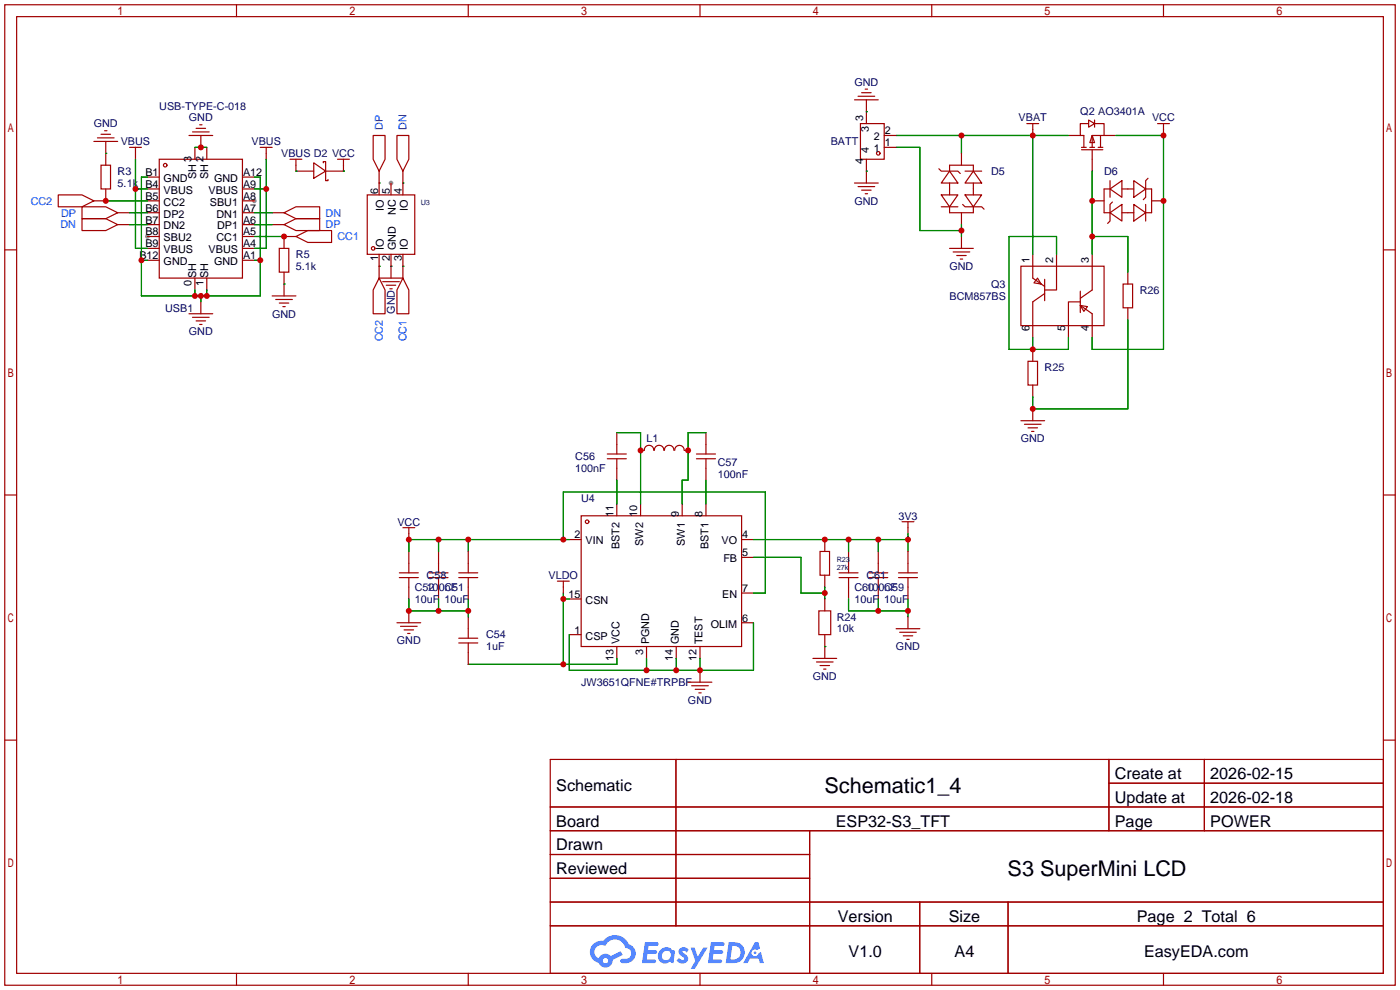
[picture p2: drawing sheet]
<svg xmlns="http://www.w3.org/2000/svg" width="299mm" height="212mm" viewBox="0 0 299 212" stroke-linecap="round" stroke-linejoin="round" font-family="sans-serif">
<g fill="#999">
<circle cx="31.5" cy="50.5" r=".51"/>
<circle cx="54.4" cy="42.9" r=".51"/>
<circle cx="83.6" cy="39.1" r=".51"/>
</g>
<g fill="none" stroke="#a10000" stroke-width=".25">
<path d="M1 1h297.2v209.6h-297.2zM3.6 3.6h292.1v204.4h-292.1zM50.5 1v2.6M100.1 1v2.6M149.6 1v2.6M199.1 1v2.6M248.7 1v2.6M1 53.4h2.6M295.7 53.4h2.5M1 105.8h2.6M295.7 105.8h2.5M1 158.2h2.6"/>
<path d="M295.7 158.2h2.5M117.6 162.3h178.1v45.7h-178.1zM117.6 172.5h178.1M117.6 177.5h178.1M144.5 162.3v35.6M173 177.5v30.5M237 162.3v15.2M237 167.4h58.7M257.4 162.3v15.2M117.6 182.6h55.4M117.6 192.8h178.1M117.6 187.7h55.4"/>
<path d="M117.6 197.9h178.1M196.6 192.8v15.2M215.4 192.8v15.2M50.5 208v2.6M100.1 208v2.6M149.6 208v2.6M199.1 208v2.6M248.7 208v2.6"/>
</g>
<g fill="#5487ff">
<path d="M145.3 202.7a1.3 1.3 0 0 1 1.9 .3l-.4 .6a.54 .54 0 0 0-.9-.2l.1 .2a1.34 1.34 0 0 1 .9 1.8 1.47 1.47 0 0 1-2.3-.1l.5-.6 .8 .5a.31 .31 0 0 0 .4-.3 .31 .31 0 0 0-.3-.4 1.12 1.12 0 0 1-.7-1.8z"/>
<path d="M147.6 202.5h.9l.6 2 1.2-2h.9l-2.7 4.6h-.9l1-1.7z"/>
<path d="M137.8 201.4h1.7a1.31 1.31 0 0 1 1.2 .2 .4 .4 0 0 1-.3 .5l-1.8 .1-.1 .9h1.6a.4 .4 0 0 1 .4 .4 .4 .4 0 0 1-.5 .4h-1.6l-.2 1.2h1.4a.46 .46 0 0 1 .5 0 .46 .46 0 0 1 .1 .5l-.4 .2h-2.6z"/>
<path d="M151.9 201.4h1.7a1.32 1.32 0 0 1 1.2 .2 .39 .39 0 0 1-.3 .5l-1.8 .1-.1 .9h1.6a.4 .4 0 0 1 .4 .4 .4 .4 0 0 1-.4 .4h-1.7l-.2 1.2h1.4a.46 .46 0 0 1 .5 0 .46 .46 0 0 1 .1 .5l-.4 .2h-2.6z"/>
<path d="M161.3 201.4h.8l.3 1.3-.6 .4a.75 .75 0 0 0-1.1 .3 .75 .75 0 0 0 .5 1 .75 .75 0 0 0 .9-.7l.5-.2 .6 2.3h-.8l-.3-.9h-1.8l-.5 .9h-1z"/>
<path d="M155.7 201.4l-.6 4.4h1.5a2.27 2.27 0 0 0 2.6-2.2 2.27 2.27 0 0 0-2.7-2.2zM156.5 202.1a1.5 1.5 0 0 1 1.8 1.6 1.5 1.5 0 0 1-1.9 1.4h-.3z"/>
<path d="M141.2 203a1.6 1.6 0 0 0-.3 2.3 1.6 1.6 0 0 0 2.3 .2l.7 .3 .3-2.4-.1-.3-.5-.1a1.58 1.58 0 0 0-2.4 0zM141.8 203.5a.98 .98 0 0 1 1.6 .4 .98 .98 0 0 1-1.1 1.3 .94 .94 0 0 1-.9-.7 .94 .94 0 0 1 .4-1z"/>
<path d="M126.8 201.8a2.37 2.37 0 0 0 1.1 4 1.54 1.54 0 0 0 1.8 1 1.54 1.54 0 0 0 1.2-1.6l2.2-1.1-.5-.8-2 1a1.57 1.57 0 0 0-2.7 .5 1.5 1.5 0 0 1-.7-2.1 1.5 1.5 0 0 1 2.2-.5 2.23 2.23 0 0 1 2.3-1.4 2.23 2.23 0 0 1 2 1.8 1.16 1.16 0 0 1 1.2 1.1 1.16 1.16 0 0 1-1.1 1.2h-.7a.47 .47 0 0 0-.5 .4 .47 .47 0 0 0 .4 .5 2.17 2.17 0 0 0 2.5-.9 2.17 2.17 0 0 0-.3-2.7l-.8-.4a3.2 3.2 0 0 0-5.5-.7l-1.1 .1zM128.8 205.3a.6 .6 0 0 1 1.2 0 .6 .6 0 0 1-1.2 0z"/>
<circle cx="161.4" cy="203.6" r=".28"/>
</g>
<g fill="none" stroke="#a10000" stroke-width=".25">
<path d="M184.1 19.8h2.1M184.9 19.1h.5M20.1 30.2h5M20.8 29.5h3.6M21.6 35.3h2v5.1h-2zM21.6 28.7h2M22.4 27.9h.5M22.6 30.2v5.1M27.7 31.5h2.5M29 31.5v2.5M31.5 37.8h2.5M34 34h17.8v25.4h-17.8z"/>
<path d="M40.4 29h5.1M41.1 28.2h3.6M41.7 31.5v2.5M41.9 27.4h2M42.7 26.7h.5M42.9 29v2.5M44.2 31.5v2.5M51.8 37.8h2.6M55.6 31.5h2.6M56.9 31.5v2.5M62 34h2.5M63.2 34v2.6h3.9"/>
<path d="M67.1 34.8l2.5 1.8-2.5 1.5zM69.1 34.8v-.3h.5v2.1M69.6 36.6v2h.5v-.2M72.1 34h2.6M73.4 34v2.6h-3.8M79.8 29h2.5v5l-1.3 2.6-1.2-2.6zM81 36.6v5.1M83.6 39.1v2.6M84.8 29h2.6v5l-1.3 2.6-1.3-2.6zM86.1 36.6v5.1M182.6 39.1h5.1M182.6 21.3h5.1"/>
<path d="M183.4 39.9h3.5M183.4 20.6h3.5M183.9 26.4h5.1v7.6h-5.1zM185.2 21.3v5.1M185.2 34v5.1M189 31.5h2.5M189 29h2.5M200.7 36.1l.5 .5h3.5l.5 .5M202.9 36.6l1.8 2.5h-3.5zM202.9 36.6v-1.3h5.1v1.3M202.9 39.1v2.6M205.5 32.8v2.5"/>
<path d="M206.2 36.6h3.6M208 36.6l1.8 2.5h-3.6zM208 39.1v2.6M219.5 26.4h2.5M220.7 26.4v2.6M228.3 29h2.6M231.1 31.5h1.1M231.1 32h4.6M232.7 25.7l1.2 .7-1.2 .8zM232.7 26.4h-1.8v2.6h.7v2.5M232.9 31.5h1M233.4 29l.5 1.5h-1z"/>
<path d="M233.4 32v4.6M233.9 26.4h2.1v2.6M233.9 25.7v1.5M234.7 31.5h1M235.2 29v2.5M236 29h-2.6v2.5M236 29h2.5M237.2 38.6v3.6M242.3 38.6l2.6 1.8-2.6 1.8zM245.4 38.1l-.5 .5v3.6l-.6 .5M247.4 26.4h2.5M248.7 26.4v2.6"/>
<path d="M12.4 41.7h5.1l2.6 1.2-2.6 1.3h-5.1zM17.5 44.2h5.1l2.5 1.3-2.5 1.2h-5.1zM17.5 46.7h5.1l2.5 1.3-2.5 1.3h-5.1zM22.6 40.4v2.5h-2.5M25.1 45.5h2.6M25.1 48h2.6M31.5 40.4h2.5M31.5 42.9h2.5M31.5 45.5h2.5M31.5 48h2.5M31.5 50.5h2.5M31.5 53.1h2.5"/>
<path d="M31.5 55.6h2.5M41.7 59.4v2.6M44.2 59.4v2.6M51.8 40.4h2.6M51.8 42.9h2.6M51.8 45.5h2.6M51.8 48h2.6M51.8 50.5h2.6M51.8 53.1h2.6M51.8 55.6h2.6M58.2 45.5h2.5M58.2 48h2.5"/>
<path d="M59.7 53.1h2v5.1h-2zM60.7 48l2.5-1.3h5.1v2.6h-5.1zM60.7 45.5l2.5-1.3h5.1v2.5h-5.1zM60.7 58.2v5M63.2 50.5l2.6-1.2h5.1v2.5h-5.1zM63.2 50.5h-2.5v2.6M78.5 41.7h10.1v12.7h-10.1zM81 59.4l1.3 2.6v5.1h-2.5v-5.1zM81 59.4h5.1M81 54.4v5M83.6 54.4v5M86.1 59.4l1.3 2.6v5.1h-2.6v-5.1z"/>
<path d="M86.1 54.4v5M184.1 40.6h2.1M184.9 41.4h.5M201.2 41.7h3.5l-1.8 2.5zM201.2 44.2h3.5M202.9 44.2v1.3h5.1v-1.3M202.9 53.1h5.1M203.7 53.8h3.6M204.5 54.6h2M205.2 55.4h.5M205.5 45.5v2.5M205.5 50.5v2.6"/>
<path d="M205.7 43.7l.5 .5h3.6l.5 .5M206.2 41.7h3.6l-1.8 2.5zM218.2 56.9h17.8v12.7h-17.8zM220.7 54.4v5l2.6 1.8M221.7 59.4l.8 1.3-1.5-.2zM223.3 59.7v4.6M225.8 54.4v7.6h-2.5M233.4 42.9h2.6M233.4 54.4v7.6l-2.5 1.8M237.2 45.5l2.6-1.8v3.5zM237.2 40.4l2.6-1.8v3.6zM237.2 40.4h-1.2v5.1h1.2"/>
<path d="M237.7 43.2l-.5 .5v3.5l-.5 .6M239.8 40.4h2.5M239.8 45.5h2.5M241 58.2v2.5M242.3 43.7l2.6 1.8-2.6 1.7zM244.9 40.4h1.2v5.1h-1.2M244.9 43.7v3.5M246.1 42.9h2.6M40.4 67.1h5.1M41.1 67.8h3.6M41.9 68.6h2M42.7 69.3h.5"/>
<path d="M42.9 64.5v2.6M58.2 63.2h5M58.9 64h3.6M59.7 64.8h2M60.5 65.5h.5M81.8 60.2h3.5M82.5 61h2.1M83.3 61.7h.5M219.7 77.2h2v5.1h-2zM220.7 74.7v2.5M223.3 62.7l-2.6 1.8v7.6M230.9 65.3l1.5 .2-.8 1z"/>
<path d="M230.9 64.5h-2.6v7.6M230.9 65.3l2.5 1.8v5M230.9 62.2v4.6M240 60.7h2.1v5.1h-2.1zM241 65.8v2.5M129.8 97h4.1M129.8 98h4.1M131.8 92.5v4.5M131.8 98v4.6M136.9 96.3h.8M137.7 96.3a1.01 1.01 0 0 1 1-1.1 1.01 1.01 0 0 1 1 1.1M139.9 96.3a1.01 1.01 0 0 1 1-1.1 1.01 1.01 0 0 1 1 1.1"/>
<path d="M142 96.3a1.01 1.01 0 0 1 1-1.1 1.01 1.01 0 0 1 1 1.1M144.2 96.3a1.01 1.01 0 0 1 1-1.1 1.01 1.01 0 0 1 1 1.1M146.3 96.3h.8M148.8 97h4.1M148.8 98h4.1M150.9 92.5v4.5M150.9 98v4.6M218.2 89.9h5.1M218.9 90.7h3.6M219.7 91.4h2M220.5 92.2h.5M220.7 82.3v2.5"/>
<path d="M220.7 87.4v2.5M86.1 112.8h2.5M87.4 112.8v2.5M87.4 117.9v4.5M93.7 117.9v4.5M100.1 117.9v4.5M121.7 115.3h2.5M124.2 110.2h34.3v28h-34.3zM131.8 107.7v2.5M136.9 107.7v2.5M145.8 107.7v2.5M150.9 107.7v2.5"/>
<path d="M158.5 115.3h2.5M158.5 119.1h2.5M175.3 117.9h2v5h-2zM176.3 115.3v2.6M181.4 117.9v4.5M187.7 117.9v4.5M192.8 111.5h2.5M194.1 111.5v2.5M194.1 117.9v4.5M84.8 133.1h5.1M85.3 123.4h4.1M85.3 122.4h4.1"/>
<path d="M85.6 133.9h3.6M86.4 134.6h2M87.1 135.4h.5M87.4 123.4v4.6M87.4 130.6v2.5M91.7 123.4h4.1M91.7 122.4h4.1M93.7 123.4v4.6M98 123.4h4.1M98 122.4h4.1M98 137.4h4.1M98 136.4h4.1"/>
<path d="M100.1 123.4v4.6M100.1 131.8v4.6M100.1 137.4v4.6M119.1 124.2h2.6M120.4 124.2v2.5M121.7 128h2.5M121.7 135.6h2.5M131.8 138.2v2.5M138.2 138.2v2.5M144.5 138.2v2.5M149.6 138.2v2.5M158.5 126.7h2.5"/>
<path d="M158.5 133.1h2.5M175 130.6h2.5v5h-2.5zM176.3 122.9v2.6M176.3 128v2.6M176.3 135.6v5.1M179.3 123.4h4.1M179.3 122.4h4.1M181.4 123.4v4.6M185.7 123.4h4M185.7 122.4h4M187.7 123.4v4.6M191.5 134.4h5.1"/>
<path d="M192 123.4h4.1M192 122.4h4.1M192.3 135.1h3.5M193 135.9h2.1M193.8 136.7h.5M194.1 123.4v4.6M194.1 131.8v2.6M147.1 145.8h5M147.8 146.6h3.6M148.6 147.3h2M149.4 148.1h.5M149.6 143.3v2.5"/>
<path d="M173.7 140.7h5.1M174.5 141.5h3.6M175.3 142.2h2M176 143h.5"/>
<circle cx="35.3" cy="35.3" r=".38"/>
<circle cx="187.7" cy="32.8" r=".38"/>
<circle cx="79.8" cy="53.1" r=".38"/>
<circle cx="125.5" cy="111.5" r=".38"/>
</g>
<g fill="none" stroke="#008700" stroke-width=".25">
<path d="M22.6 32.8h.1M29 34v19.1h2.5M31.5 37.8h-1.3v25.4h25.4v-25.4h-1.2M41.7 31.5h2.5M56.9 34v19.1h-2.5M63.2 36.6h.1M73.4 36.6h.1M81 39.1h.1M86.1 39.1h.1M185.2 36.6h.1M185.2 23.9h.1M191.5 31.5h5.1v17.8h8.9"/>
<path d="M191.5 29h36.8M205.5 29v3.8M220.7 29v25.4M233.4 36.6v17.8M238.5 29h10.2v45.7h-15.3v-2.6M22.6 42.9h8.9M27.7 45.5h3.8M27.7 48h3.8M29 40.4h2.5M30.2 55.6h1.3M54.4 40.4h2.5M54.4 45.5h3.8"/>
<path d="M54.4 48h3.8M54.4 55.6h1.2M54.4 50.5h6.3M81 56.9h.1M83.6 56.9h.1M86.1 56.9h.1M205.5 48v2.5M225.8 54.4v-3.9h-10.2v24.2h12.7v-2.6M233.4 50.5h7.6v7.7M41.7 62v1.2M42.9 63.2v1.3M44.2 62v1.2"/>
<path d="M60.7 60.7h.1M220.7 72.1v2.6M241 68.3v19.1h-20.3v-2.6M131.8 92.5h5.1v15.2M150.9 92.5h-3.8v10.1h-1.3v5.1M93.7 115.3v2.6M100.1 115.3v2.6M120.4 115.3v-10.1h43.2v21.5h-2.6M121.7 115.3h-34.3v2.6M131.8 102.6v5.1M150.9 102.6v5.1M161 115.3h33.1"/>
<path d="M161 119.1h10.2v7.6h5.1M181.4 115.3v2.6M187.7 115.3v2.6M194.1 114v3.9M87.4 128v2.6h12.7M93.7 128v2.6M100.1 128v3.8M120.4 126.7v15.3M120.4 128h1.3M161 133.1v10.2h-39.3v-7.7M176.3 138.2h.1M176.3 125.5v2.5"/>
<path d="M181.4 128v2.6h12.7M187.7 128v2.6M194.1 128v3.8M131.8 140.7v1.3h-31.7M138.2 140.7v2.6M144.5 140.7v2.6M149.6 140.7v2.6"/>
</g>
<g fill="#c00">
<circle cx="29" cy="40.4" r=".63"/>
<circle cx="56.9" cy="40.4" r=".63"/>
<circle cx="42.9" cy="31.5" r=".63"/>
<circle cx="55.6" cy="55.6" r=".63"/>
<circle cx="44.2" cy="63.2" r=".63"/>
<circle cx="42.9" cy="63.2" r=".63"/>
<circle cx="41.7" cy="63.2" r=".63"/>
<circle cx="30.2" cy="55.6" r=".63"/>
<circle cx="60.7" cy="50.5" r=".63"/>
<circle cx="22.6" cy="42.9" r=".63"/>
<circle cx="100.1" cy="115.3" r=".63"/>
<circle cx="93.7" cy="115.3" r=".63"/>
<circle cx="120.4" cy="115.3" r=".63"/>
<circle cx="87.4" cy="115.3" r=".63"/>
<circle cx="120.4" cy="128" r=".63"/>
<circle cx="120.4" cy="142" r=".63"/>
<circle cx="100.1" cy="130.6" r=".63"/>
<circle cx="93.7" cy="130.6" r=".63"/>
<circle cx="87.4" cy="130.6" r=".63"/>
<circle cx="138.2" cy="143.3" r=".63"/>
<circle cx="144.5" cy="143.3" r=".63"/>
<circle cx="149.6" cy="143.3" r=".63"/>
<circle cx="147.1" cy="96.3" r=".63"/>
<circle cx="136.9" cy="96.3" r=".63"/>
<circle cx="187.7" cy="115.3" r=".63"/>
<circle cx="194.1" cy="115.3" r=".63"/>
<circle cx="181.4" cy="115.3" r=".63"/>
<circle cx="176.3" cy="115.3" r=".63"/>
<circle cx="194.1" cy="130.6" r=".63"/>
<circle cx="187.7" cy="130.6" r=".63"/>
<circle cx="176.3" cy="126.7" r=".63"/>
<circle cx="220.7" cy="74.7" r=".63"/>
<circle cx="220.7" cy="29" r=".63"/>
<circle cx="205.5" cy="29" r=".63"/>
<circle cx="248.7" cy="29" r=".63"/>
<circle cx="248.7" cy="42.9" r=".63"/>
<circle cx="220.7" cy="87.4" r=".63"/>
<circle cx="205.5" cy="49.3" r=".63"/>
<circle cx="233.4" cy="50.5" r=".63"/>
<circle cx="233.4" cy="42.9" r=".63"/>
</g>
<g font-size="4.6">
<text x="176.2" y="169.4">Schematic1_4</text>
<text x="215.4" y="187.2">S3 SuperMini LCD</text>
</g>
<g font-size="3.5">
<text x="238.3" y="166.5">Create at</text>
<text x="258.7" y="166.5">2026-02-15</text>
<text x="118.9" y="169.1">Schematic</text>
<text x="238.3" y="171.6">Update at</text>
<text x="258.7" y="171.6">2026-02-18</text>
<text x="118.9" y="176.7">Board</text>
<text x="178.6" y="176.7">ESP32-S3_TFT</text>
<text x="238.3" y="176.7">Page</text>
<text x="258.7" y="176.7">POWER</text>
<text x="118.9" y="181.8">Drawn</text>
<text x="118.9" y="186.8">Reviewed</text>
<text x="179.1" y="197">Version</text>
<text x="202.8" y="197">Size</text>
<text x="243" y="197">Page 2 Total 6</text>
<text x="181.4" y="204.6">V1.0</text>
<text x="204" y="204.6">A4</text>
<text x="244.5" y="204.6">EasyEDA.com</text>
</g>
<g font-size="2.3" fill="#000080">
<text x="34" y="23.4">USB-TYPE-C-018</text>
<text x="182.6" y="18.3">GND</text>
<text x="20" y="27.2">GND</text>
<text x="40.4" y="26">GND</text>
<text x="217.7" y="26">VBAT</text>
<text x="230.9" y="24.7">Q2 AO3401A</text>
<text x="246.2" y="26">VCC</text>
<text x="25.8" y="31">VBUS</text>
<text x="53.8" y="31">VBUS</text>
<text x="60.1" y="33.6">VBUS D2 VCC</text>
<text x="177.5" y="31">BATT</text>
<text x="25.1" y="39.9">5.1k</text>
<text x="25.1" y="37.4">R3</text>
<text x="211.8" y="37.4">D5</text>
<text x="236" y="37.4">D6</text>
<text x="182.6" y="43.7">GND</text>
<text x="63.2" y="57.7">5.1k</text>
<text x="63.2" y="55.2">R5</text>
<text x="202.9" y="57.7">GND</text>
<text x="202.9" y="64.1">BCM857BS</text>
<text x="211.8" y="61.5">Q3</text>
<text x="243.6" y="62.8">R26</text>
<text x="35.3" y="66.6">USB1</text>
<text x="40.4" y="71.7">GND</text>
<text x="58.1" y="67.9">GND</text>
<text x="84.4" y="67.1" transform="rotate(-90 84.4 67.1)">GND</text>
<text x="223.3" y="79.3">R25</text>
<text x="138.2" y="94.5">L1</text>
<text x="218.2" y="94.5">GND</text>
<text x="122.9" y="98.3">C56</text>
<text x="122.9" y="100.9">100nF</text>
<text x="153.4" y="99.6">C57</text>
<text x="124.2" y="107.2">U4</text>
<text x="153.4" y="102.2">100nF</text>
<text x="84.9" y="112.3">VCC</text>
<text x="192" y="111">3V3</text>
<text x="91.2" y="123.7">C58</text>
<text x="117.3" y="123.7">VLDO</text>
<text x="185.2" y="123.7">C61</text>
<text x="88.6" y="126.3">C52</text>
<text x="88.6" y="128.8">10uF</text>
<text x="91.2" y="126.3">100nF</text>
<text x="95" y="126.3">C51</text>
<text x="95" y="128.8">10uF</text>
<text x="182.6" y="126.3">C60</text>
<text x="182.6" y="128.8">10uF</text>
<text x="185.2" y="126.3">100nF</text>
<text x="189" y="126.3">C59</text>
<text x="189" y="128.8">10uF</text>
<text x="84.8" y="137.7">GND</text>
<text x="103.9" y="136.4">C54</text>
<text x="178.8" y="132.6">R24</text>
<text x="178.8" y="135.2">10k</text>
<text x="103.9" y="139">1uF</text>
<text x="191.5" y="139">GND</text>
<text x="124.2" y="146.6">JW3651QFNE#TRPBF</text>
<text x="173.7" y="145.3">GND</text>
<text x="147" y="150.4">GND</text>
</g>
<g font-size="2.3" fill="#00f">
<text x="81.8" y="27.7" transform="rotate(-90 81.8 27.7)">DP</text>
<text x="86.9" y="27.7" transform="rotate(-90 86.9 27.7)">DN</text>
<text x="6.6" y="43.7">CC2</text>
<text x="13" y="46.3">DP</text>
<text x="69.6" y="46.3">DN</text>
<text x="12.9" y="48.8">DN</text>
<text x="69.6" y="48.8">DP</text>
<text x="72.1" y="51.4">CC1</text>
<text x="81.8" y="72.9" transform="rotate(-90 81.8 72.9)">CC2</text>
<text x="86.9" y="72.9" transform="rotate(-90 86.9 72.9)">CC1</text>
</g>
<g font-size="2.3">
<text x="184.4" y="25.8" transform="rotate(-90 184.4 25.8)">3</text>
<text x="185.7" y="28.2" transform="rotate(-90 185.7 28.2)">3</text>
<text x="186.8" y="30">2</text>
<text x="189.1" y="28.7">2</text>
<text x="40.9" y="34.5" transform="rotate(-90 40.9 34.5)">3</text>
<text x="43.5" y="34.5" transform="rotate(-90 43.5 34.5)">2</text>
<text x="184.4" y="35" transform="rotate(-90 184.4 35)">4</text>
<text x="185.7" y="32.6" transform="rotate(-90 185.7 32.6)">4</text>
<text x="186.8" y="32.5">1</text>
<text x="189.1" y="31.3">1</text>
<text x="31.1" y="37.6">B1</text>
<text x="31.1" y="40.2">B4</text>
<text x="35" y="38.9">GND</text>
<text x="35" y="41.4">VBUS</text>
<text x="42" y="38.2" transform="rotate(-90 42 38.2)">SH</text>
<text x="44.5" y="38.2" transform="rotate(-90 44.5 38.2)">SH</text>
<text x="44.6" y="41.4">VBUS</text>
<text x="45.7" y="38.9">GND</text>
<text x="51.9" y="40.2">A9</text>
<text x="51.9" y="37.6">A12</text>
<text x="80.8" y="41.5" transform="rotate(-90 80.8 41.5)">6</text>
<text x="83.3" y="41.5" transform="rotate(-90 83.3 41.5)">5</text>
<text x="85.9" y="41.5" transform="rotate(-90 85.9 41.5)">4</text>
<text x="31.1" y="42.7">B5</text>
<text x="31.1" y="45.2">B6</text>
<text x="31.1" y="47.8">B7</text>
<text x="35" y="44">CC2</text>
<text x="35" y="46.5">DP2</text>
<text x="44.8" y="44">SBU1</text>
<text x="46.3" y="46.5">DN1</text>
<text x="51.9" y="47.8">A6</text>
<text x="51.9" y="45.2">A7</text>
<text x="51.9" y="42.7">A8</text>
<text x="82.1" y="45" transform="rotate(-90 82.1 45)">IO</text>
<text x="84.6" y="45.9" transform="rotate(-90 84.6 45.9)">NC</text>
<text x="87.1" y="45" transform="rotate(-90 87.1 45)">IO</text>
<text x="31.1" y="50.3">B8</text>
<text x="31.1" y="52.9">B9</text>
<text x="35" y="49">DN2</text>
<text x="35" y="51.6">SBU2</text>
<text x="46.3" y="51.6">CC1</text>
<text x="46.4" y="49">DP1</text>
<text x="51.9" y="52.9">A4</text>
<text x="51.9" y="50.3">A5</text>
<text x="82.1" y="53.4" transform="rotate(-90 82.1 53.4)">IO</text>
<text x="84.6" y="53.4" transform="rotate(-90 84.6 53.4)">GND</text>
<text x="87.1" y="53.4" transform="rotate(-90 87.1 53.4)">IO</text>
<text x="29.8" y="55.4">B12</text>
<text x="35" y="54.1">VBUS</text>
<text x="35" y="56.7">GND</text>
<text x="42" y="59.4" transform="rotate(-90 42 59.4)">SH</text>
<text x="44.5" y="59.4" transform="rotate(-90 44.5 59.4)">SH</text>
<text x="44.6" y="54.1">VBUS</text>
<text x="45.7" y="56.7">GND</text>
<text x="51.9" y="55.4">A1</text>
<text x="80.8" y="55.8" transform="rotate(-90 80.8 55.8)">1</text>
<text x="83.3" y="55.8" transform="rotate(-90 83.3 55.8)">2</text>
<text x="85.9" y="55.8" transform="rotate(-90 85.9 55.8)">3</text>
<text x="220" y="56.2" transform="rotate(-90 220 56.2)">1</text>
<text x="225.1" y="56.2" transform="rotate(-90 225.1 56.2)">2</text>
<text x="232.7" y="56.2" transform="rotate(-90 232.7 56.2)">3</text>
<text x="40.9" y="61.2" transform="rotate(-90 40.9 61.2)">0</text>
<text x="43.5" y="61.2" transform="rotate(-90 43.5 61.2)">1</text>
<text x="220" y="70.6" transform="rotate(-90 220 70.6)">6</text>
<text x="227.6" y="70.6" transform="rotate(-90 227.6 70.6)">5</text>
<text x="232.7" y="70.6" transform="rotate(-90 232.7 70.6)">4</text>
<text x="131.1" y="110.6" transform="rotate(-90 131.1 110.6)">11</text>
<text x="136.2" y="110.6" transform="rotate(-90 136.2 110.6)">10</text>
<text x="145.1" y="110.6" transform="rotate(-90 145.1 110.6)">9</text>
<text x="150.2" y="110.6" transform="rotate(-90 150.2 110.6)">8</text>
<text x="122.8" y="115.1">2</text>
<text x="125.1" y="116.4">VIN</text>
<text x="132.4" y="117.4" transform="rotate(-90 132.4 117.4)">BST2</text>
<text x="137.5" y="116.7" transform="rotate(-90 137.5 116.7)">SW2</text>
<text x="146.3" y="116.7" transform="rotate(-90 146.3 116.7)">SW1</text>
<text x="151.4" y="117.4" transform="rotate(-90 151.4 117.4)">BST1</text>
<text x="154.2" y="116.4">VO</text>
<text x="158.6" y="115.1">4</text>
<text x="158.6" y="118.9">5</text>
<text x="154.6" y="120.2">FB</text>
<text x="121.5" y="127.8">15</text>
<text x="125.1" y="129.1">CSN</text>
<text x="154.3" y="127.8">EN</text>
<text x="158.6" y="126.5">7</text>
<text x="122.8" y="135.4">1</text>
<text x="125.1" y="136.7">CSP</text>
<text x="132.4" y="137.7" transform="rotate(-90 132.4 137.7)">VCC</text>
<text x="138.7" y="137.7" transform="rotate(-90 138.7 137.7)">PGND</text>
<text x="145.1" y="137.7" transform="rotate(-90 145.1 137.7)">GND</text>
<text x="150.2" y="137.7" transform="rotate(-90 150.2 137.7)">TEST</text>
<text x="151.9" y="134.1">OLIM</text>
<text x="158.6" y="132.9">6</text>
<text x="131.1" y="141.4" transform="rotate(-90 131.1 141.4)">13</text>
<text x="137.5" y="140.1" transform="rotate(-90 137.5 140.1)">3</text>
<text x="143.8" y="141.4" transform="rotate(-90 143.8 141.4)">14</text>
<text x="148.9" y="141.4" transform="rotate(-90 148.9 141.4)">12</text>
</g>
<g font-size="1.6" fill="#000080">
<text x="89.9" y="43.9">U3</text>
<text x="178.8" y="120.1">R23</text>
<text x="178.8" y="121.8">27k</text>
</g>
</svg>
